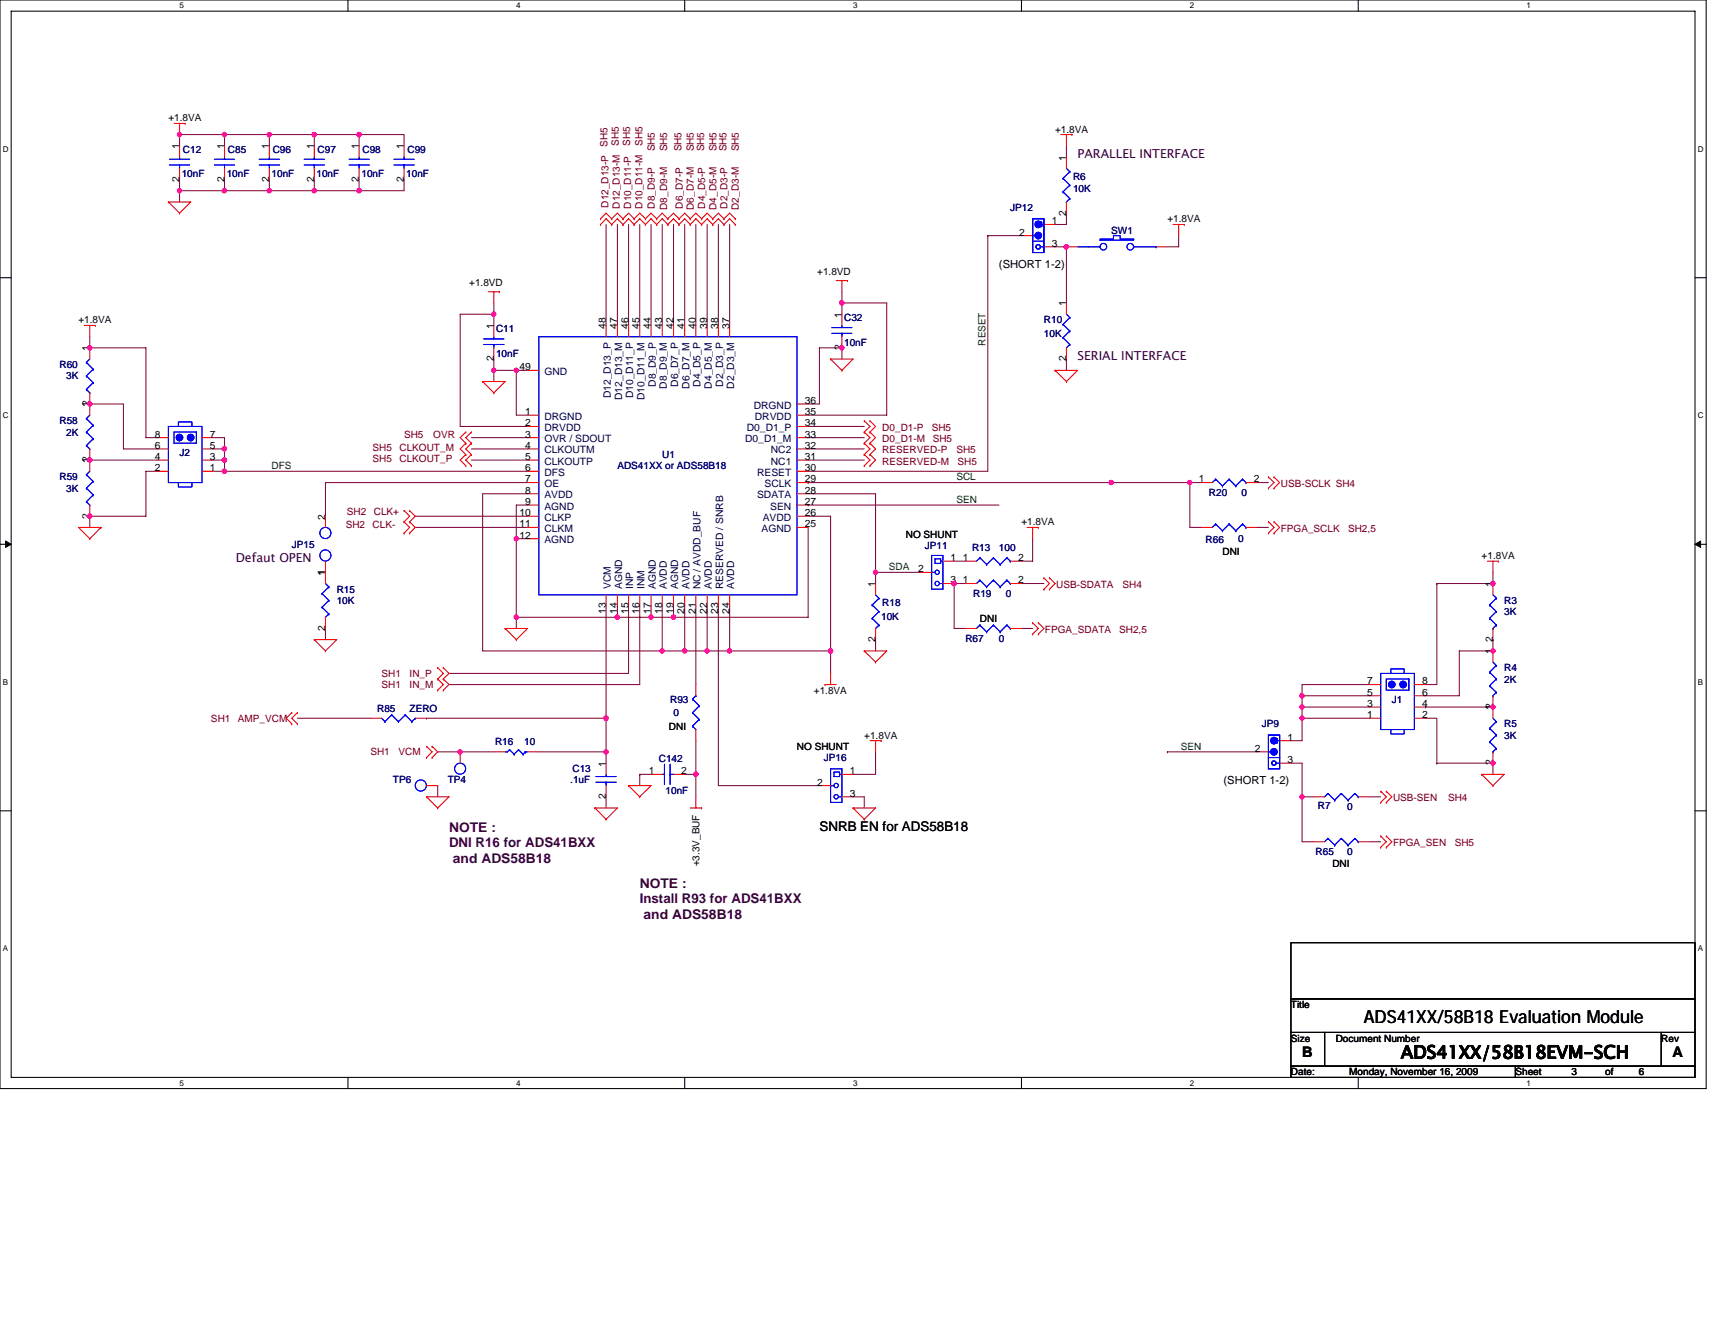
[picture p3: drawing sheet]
<svg xmlns="http://www.w3.org/2000/svg" width="279mm" height="216mm" viewBox="0 0 279 216" stroke-linecap="round" stroke-linejoin="round" font-family="sans-serif">
<path d="M0 0h278v177.4h-278zM1.8 1.8h274.3v173.8h-274.3z" fill="none" stroke="#000" stroke-width=".17"/>
<g fill="#fff">
<path d="M29.3 .2h.7v1.5h-.7z"/>
<path d="M29.3 175.7h.7v1.5h-.7z"/>
</g>
<path d="M56.7 0v1.8M56.7 175.6v1.8" fill="none" stroke="#000" stroke-width=".17"/>
<g fill="#fff">
<path d="M84.1 .2h.7v1.5h-.7z"/>
<path d="M84.1 175.7h.7v1.5h-.7z"/>
</g>
<path d="M111.5 0v1.8M111.5 175.6v1.8" fill="none" stroke="#000" stroke-width=".17"/>
<g fill="#fff">
<path d="M139 .2h.7v1.5h-.7z"/>
<path d="M139 175.7h.7v1.5h-.7z"/>
</g>
<path d="M166.4 0v1.8M166.4 175.6v1.8" fill="none" stroke="#000" stroke-width=".17"/>
<g fill="#fff">
<path d="M193.8 .2h.8v1.5h-.8z"/>
<path d="M193.8 175.7h.8v1.5h-.8z"/>
</g>
<path d="M221.3 0v1.8M221.3 175.6v1.8" fill="none" stroke="#000" stroke-width=".17"/>
<g fill="#fff">
<path d="M248.7 .2h.7v1.5h-.7z"/>
<path d="M248.7 175.7h.7v1.5h-.7z"/>
<path d="M.5 23.5h.9v1.5h-.9z"/>
<path d="M276.6 23.5h1v1.5h-1z"/>
<path d="M.5 67h.9v1.4h-.9z"/>
<path d="M276.6 67h1v1.4h-1z"/>
</g>
<path d="M0 45.3h1.8M276.1 45.3h1.9" fill="none" stroke="#000" stroke-width=".17"/>
<g fill="#fff">
<path d="M.5 110.4h.8v1.5h-.8z"/>
<path d="M276.6 110.4h.9v1.5h-.9z"/>
</g>
<path d="M0 88.7h1.8M276.1 88.7h1.9" fill="none" stroke="#000" stroke-width=".17"/>
<path d="M.9 88.2l.9 .5-.9 .5zM276.1 88.7l1-.5v1z" fill="#000" stroke="#000" stroke-width=".16"/>
<g fill="#fff">
<path d="M.5 153.8h.8v1.5h-.8z"/>
<path d="M276.6 153.8h.9v1.5h-.9z"/>
</g>
<path d="M0 132.1h1.8M276.1 132.1h1.9M210.3 153.6h65.8v9.2h-65.8zM210.3 162.8h65.8v5.4h-65.8zM210.3 168.2h5.5v5.5h-5.5zM210.3 173.7h36.6v1.9h-36.6zM215.8 168.2h54.9v5.5h-54.9zM246.9 173.7h29.2v1.9h-29.2zM270.7 168.2h5.4v5.5h-5.4z" fill="none" stroke="#000" stroke-width=".17"/>
<g fill="none" stroke="#800040" stroke-width=".17">
<path d="M29.3 21.9v1.9M29.3 31.1v1.8M29.3 21.9h7.3v1.9M29.3 21.9h.1M29.3 31.1h.1M29.3 29.3v1.8M36.6 29.3v1.8M36.6 21.9h7.3v1.9M36.6 21.9h.1M36.6 31.1h.1M43.9 29.3v1.8M43.9 21.9h7.3v1.9"/>
<path d="M43.9 21.9h.1M43.9 31.1h.1M51.2 29.3v1.8M51.2 21.9h7.3v1.9M51.2 21.9h.1M51.2 31.1h.1M58.5 29.3v1.8M58.5 21.9h7.3v1.9M58.5 21.9h.1M58.5 31.1h.1M65.8 29.3v1.8h-36.5M98.7 36.6v16.4"/>
<path d="M100.6 36.6v16.4M102.4 36.6v16.4M104.2 36.6v16.4M106.1 36.6v16.4M107.9 36.6v16.4M109.7 36.6v16.4M111.5 36.6v16.4M113.4 36.6v16.4M115.2 36.6v16.4M117 36.6v16.4M118.9 36.6v16.4M160.9 38.4v38.4h-29.2"/>
<path d="M160.9 38.4h5.5M160.9 38.4h.1M173.7 23.8v1.8M173.7 34.7v1.9h-1.8M192 38.4v1.8h-1.8M14.6 56.7h9.2v14.6h1.8M14.6 56.7h.1M14.6 54.9v1.8M80.5 51.2h-5.5v18.3h10.9M80.5 51.2h.1M80.5 58.5v1.8M80.5 49.4v1.8"/>
<path d="M80.5 51.2v1.8M133.5 56.7h3.7v1.8M133.5 56.7v9.1h-1.8M133.5 56.7h.1M137.2 49.4h7.3v18.2h-12.8M137.2 49.4v1.8M137.2 49.4h.1M137.2 47.5v1.9M171.9 40.2h1.8M173.7 58.5v1.8M173.7 40.2h.1M173.7 40.2v9.2"/>
<path d="M14.6 65.8h.1M14.6 65.8h5.5v7.4h5.5M14.6 75h.1M14.6 75h11M25.6 76.8h-1.8v7.3h-9.2M34.7 75h1.9M34.7 71.3h1.9v1.9M34.7 73.2h1.9M34.7 76.8h1.9M36.6 73.2h.1M36.6 75h.1M36.6 76.8h.1"/>
<path d="M36.6 73.2v3.6M36.6 76.8h49.3M76.8 73.2h9.1M76.8 75h9.1M76.8 71.3h9.1M80.5 60.3v1.9M80.5 60.3h3.6v7.3h1.8M80.5 60.3h.1M84.1 60.3h1.8M85.9 78.6h-32.9v5.5M131.7 71.3h9.1M131.7 69.5h9.1"/>
<path d="M131.7 78.6h62.1M131.7 78.6h.1M131.7 75h9.1M131.7 73.2h9.1M193.8 78.6h.1M193.8 78.6v7.3h1.9M193.8 78.6h1.9M204.8 78.6h1.9M14.6 84.1h.1M14.6 84.1v1.8M67.6 84.1h18.3M67.6 85.9h18.3"/>
<path d="M84.1 87.8h.1M84.1 87.8h1.8M84.1 87.8v14.6M85.9 82.3h-1.8v5.5M85.9 80.5h-7.3v25.6h29.3M98.7 98.7v18.3M100.6 98.7h.1M100.6 98.7v1.9M102.4 98.7v11h-29.2M104.2 98.7v12.8h-31M106.1 98.7v1.9M107.9 98.7v7.4"/>
<path d="M109.7 98.7v1.9M111.5 98.7v7.4M113.4 98.7v12.8M115.2 98.7v7.4M117 98.7v29.3h16.5M118.9 98.7v7.4M131.7 82.3h.1M131.7 80.5h10.9v12.8M131.7 84.1h3.6v22M131.7 85.9v14.7h-22M131.7 82.3h31.1M142.6 93.3h.1"/>
<path d="M142.6 93.3h7.3M142.6 93.3v1.8M155.4 91.4h1.9M155.4 95.1h.1M155.4 95.1v7.3h1.9M155.4 95.1h1.9M166.4 95.1h3.7M168.2 87.8v3.6h-1.8M204.8 85.9h1.9M234.1 95.1v16.4h-1.9M234.1 95.1h.1M243.2 93.3v1.8h-9.1"/>
<path d="M48.5 117h11.8M53 102.4v1.8M69.5 117h.1M69.5 117h29.2M84.1 100.6h.1M84.1 100.6h16.5M98.7 117h.1M98.7 117v7.4M100.6 100.6h5.5M106.1 100.6h.1M106.1 100.6h3.6M107.9 106.1h.1"/>
<path d="M107.9 106.1h3.6M111.5 106.1h3.7M115.2 106.1h.1M115.2 106.1h20.1M118.9 106.1h.1M135.3 106.1h.1M135.3 106.1v3.6M142.6 104.2v1.9M166.4 102.4h1.8M212.1 113.4v1.8h11M212.1 113.4h.1M212.1 115.2v1.8h11"/>
<path d="M212.1 115.2h.1M212.1 117h.1M212.1 117v3.7h-1.8M223.1 111.5h-11v1.9h11M232.2 115.2h.1M232.2 117h1.9v7.4M232.2 115.2h11M243.2 104.2v1.9h-5.5v7.3h-5.5M243.2 104.2h.1M71.3 128v1.8M71.3 122.5h3.7M75 122.5h.1"/>
<path d="M75 122.5h5.5M87.8 122.5h10.9M98.7 122.5h.1M98.7 129.8v1.9M104.2 126.2h1.9M104.2 126.2h.1M104.2 126.2v1.8M111.5 126.2h1.9M113.4 120.7v5.5M113.4 126.2h.1M113.4 126.2v3.6M139 129.8h1.8v1.9"/>
<path d="M142.6 122.5v3.7h-3.6M190.2 122.5h.1M190.2 122.5h14.6M210.3 124.4h1.8v5.4M212.1 129.8h.1M212.1 129.8h1.9M212.1 129.8v7.4h1.9M223.1 129.8h1.8M223.1 137.2h1.8M234.1 124.4h9.1v1.8M234.1 124.4h.1"/>
</g>
<g fill="#f0f" stroke="#f0f" stroke-width=".17">
<circle cx="84.1" cy="100.6" r=".36"/>
<circle cx="84.1" cy="87.8" r=".35"/>
<circle cx="100.6" cy="100.6" r=".36"/>
<circle cx="80.4" cy="51.2" r=".35"/>
<circle cx="29.2" cy="21.9" r=".36"/>
<circle cx="29.2" cy="31.1" r=".36"/>
<circle cx="142.6" cy="93.2" r=".35"/>
<circle cx="75" cy="122.5" r=".36"/>
<circle cx="98.7" cy="122.5" r=".36"/>
<circle cx="212.1" cy="113.4" r=".36"/>
<circle cx="212.1" cy="115.2" r=".35"/>
<circle cx="243.2" cy="106.1" r=".35"/>
<circle cx="243.2" cy="115.2" r=".35"/>
<circle cx="243.2" cy="124.3" r=".35"/>
<circle cx="243.2" cy="95.1" r=".36"/>
<circle cx="212.1" cy="117" r=".35"/>
<circle cx="212.1" cy="129.8" r=".35"/>
<circle cx="193.8" cy="78.6" r=".35"/>
<circle cx="109.7" cy="100.6" r=".36"/>
<circle cx="106" cy="100.6" r=".36"/>
<circle cx="135.3" cy="106.1" r=".35"/>
<circle cx="118.9" cy="106.1" r=".36"/>
<circle cx="115.2" cy="106.1" r=".35"/>
<circle cx="111.5" cy="106.1" r=".35"/>
<circle cx="107.9" cy="106.1" r=".35"/>
<circle cx="173.7" cy="40.2" r=".36"/>
<circle cx="36.6" cy="73.1" r=".36"/>
<circle cx="36.6" cy="75" r=".36"/>
<circle cx="36.6" cy="76.8" r=".36"/>
<circle cx="14.6" cy="84.1" r=".35"/>
<circle cx="14.6" cy="65.8" r=".35"/>
<circle cx="14.6" cy="75" r=".35"/>
<circle cx="14.6" cy="56.7" r=".35"/>
<circle cx="155.4" cy="95.1" r=".36"/>
<circle cx="181" cy="78.6" r=".35"/>
<circle cx="36.6" cy="21.9" r=".36"/>
<circle cx="36.6" cy="31.1" r=".36"/>
<circle cx="43.9" cy="21.9" r=".36"/>
<circle cx="43.9" cy="31.1" r=".36"/>
<circle cx="51.2" cy="21.9" r=".36"/>
<circle cx="51.2" cy="31.1" r=".36"/>
<circle cx="58.5" cy="21.9" r=".36"/>
<circle cx="58.5" cy="31.1" r=".36"/>
<circle cx="84.1" cy="60.3" r=".35"/>
<circle cx="80.4" cy="60.3" r=".35"/>
<circle cx="137.1" cy="49.4" r=".36"/>
<circle cx="137.1" cy="56.7" r=".36"/>
<circle cx="98.7" cy="117" r=".35"/>
<circle cx="113.4" cy="126.2" r=".36"/>
</g>
<g fill="none" stroke="#f00" stroke-width=".17">
<path d="M27.4 32.9h3.7l-1.8 1.8M27.4 32.9h.1M27.4 32.9l1.9 1.8M28.3 20.1h1.9M29.3 20.1v1.8M29.3 34.7h.1M29.3 23.8v1.8M29.3 27.4v1.9M30.2 20.1h.1M36.6 23.8v1.8M36.6 27.4v1.9M43.9 23.8v1.8"/>
<path d="M43.9 27.4v1.9M51.2 23.8v1.8M51.2 27.4v1.9M58.5 23.8v1.8M58.5 27.4v1.9M65.8 23.8v1.8M65.8 27.4v1.9M97.8 35.6h.1M97.8 36.6h.1M97.8 35.6l.9-.9 1 .9M97.8 36.6l.9-1 1 1M99.7 35.6h.1"/>
<path d="M99.7 36.6h.1M99.7 35.6l.9-.9 .9 .9M99.7 36.6l.9-1 .9 1M101.5 35.6h.1M101.5 36.6h.1M101.5 35.6l.9-.9 .9 .9M101.5 36.6l.9-1 .9 1M103.3 35.6h.1M103.3 36.6h.1M103.3 35.6l.9-.9 1 .9M103.3 36.6l.9-1 1 1M105.2 35.6h.1"/>
<path d="M105.2 36.6h.1M105.2 35.6l.9-.9 .9 .9M105.2 36.6l.9-1 .9 1M107 35.6h.1M107 36.6h.1M107 35.6l.9-.9 .9 .9M107 36.6l.9-1 .9 1M108.8 35.6h.1M108.8 36.6h.1M108.8 35.6l.9-.9 .9 .9M108.8 36.6l.9-1 .9 1M110.6 35.6h.1"/>
<path d="M110.6 36.6h.1M110.6 35.6l.9-.9 1 .9M110.6 36.6l.9-1 1 1M112.5 35.6h.1M112.5 36.6h.1M112.5 35.6l.9-.9 .9 .9M112.5 36.6l.9-1 .9 1M114.3 35.6h.1M114.3 36.6h.1M114.3 35.6l.9-.9 .9 .9M114.3 36.6l.9-1 .9 1M116.1 35.6h.1"/>
<path d="M116.1 36.6h.1M116.1 35.6l.9-.9 .9 .9M116.1 36.6l.9-1 .9 1M117.9 35.6h.1M117.9 36.6h.1M117.9 35.6l1-.9 .9 .9M117.9 36.6l1-1 .9 1M119.8 35.6h.1M119.8 36.6h.1M166.4 38.4h1.8M170.1 36.6h1.8M172.8 21.9h1.8"/>
<path d="M173.7 21.9v1.9M173.7 25.6v1.8M173.7 32.9v1.8M174.6 21.9h.1M191.1 36.6h1.8M192 36.6v1.8M192.9 36.6h.1M13.7 53h1.8M14.6 53v1.9M14.6 56.7v1.8M15.5 53h.1M79.5 47.5h1.9"/>
<path d="M80.5 47.5v1.9M80.5 53v1.9M80.5 56.7v1.8M81.4 47.5h.1M98.7 53v1.9M100.6 53v1.9M102.4 53v1.9M104.2 53v1.9M106.1 53v1.9M107.9 53v1.9M109.7 53v1.9M111.5 53v1.9"/>
<path d="M113.4 53v1.9M115.2 53v1.9M117 53v1.9M118.9 53v1.9M135.3 58.5h3.7l-1.8 1.8M135.3 58.5h.1M135.3 58.5l1.9 1.8M136.2 45.7h1.9M137.2 45.7v1.8M137.2 51.2v1.8M137.2 54.9v1.8M138.1 45.7h.1"/>
<path d="M170.1 40.2h1.8M173.7 40.2h1.9M173.7 49.4v1.8M173.7 56.7v1.8M188.4 40.2h1.8M14.6 64v3.6M14.6 73.2v3.6M25.6 71.3h1.8M25.6 73.2h1.8M25.6 75h1.8M25.6 76.8h1.8M32.9 71.3h1.8"/>
<path d="M32.9 73.2h1.8M32.9 75h1.8M32.9 76.8h1.8M75.9 75.9h.1M75.9 74.1h.1M75.9 72.2h.1M75.9 70.4h.1M75.9 70.4l-.9 .9 .9 .9M75.9 74.1l-.9 .9 .9 .9M75.9 72.2l-.9 1 .9 .9M76.8 75.9h.1M76.8 74.1h.1"/>
<path d="M76.8 72.2h.1M76.8 70.4h.1M76.8 74.1l-.9 .9 .9 .9M76.8 72.2l-.9 1 .9 .9M76.8 70.4l-.9 .9 .9 .9M78.6 62.2h3.7l-1.8 1.8M78.6 62.2h.1M78.6 62.2l1.9 1.8M80.5 64h.1M85.9 78.6h1.9M85.9 67.6h1.9M85.9 69.5h1.9"/>
<path d="M85.9 71.3h1.9M85.9 73.2h1.9M85.9 75h1.9M85.9 76.8h1.9M85.9 60.3h1.9M129.8 78.6h1.9M129.8 67.6h1.9M129.8 69.5h1.9M129.8 71.3h1.9M129.8 73.2h1.9M129.8 75h1.9M129.8 76.8h1.9"/>
<path d="M129.8 65.8h1.9M137.2 60.3h.1M140.8 68.6h.1M140.8 70.4h.1M140.8 72.2h.1M140.8 74.1h.1M140.8 75.9h.1M140.8 68.6l.9 .9-.9 .9M140.8 70.4l.9 .9-.9 .9M140.8 72.2l.9 1-.9 .9M140.8 74.1l.9 .9-.9 .9M141.7 68.6h.1"/>
<path d="M141.7 70.4h.1M141.7 72.2h.1M141.7 74.1h.1M141.7 75.9h.1M141.7 68.6l.9 .9-.9 .9M141.7 70.4l.9 .9-.9 .9M141.7 72.2l.9 1-.9 .9M141.7 74.1l.9 .9-.9 .9M171.9 60.3h3.7l-1.9 1.9M171.9 60.3h.1M171.9 60.3l1.8 1.9M173.7 62.2h.1"/>
<path d="M195.7 78.6h1.8M203 78.6h1.8M206.7 77.7h.1M206.7 79.5h.1M206.7 77.7l.9 .9-.9 .9M207.6 77.7h.1M207.6 79.5h.1M207.6 77.7l.9 .9-.9 .9M14.6 87.8h.1M14.6 82.3v1.8M16.4 85.9h-3.6l1.8 1.9M16.4 85.9h.1"/>
<path d="M16.4 85.9l-1.8 1.9M53 84.1v1.8M53 91.4v3.7M65.8 83.2h.1M65.8 85h.1M65.8 86.9h.1M65.8 83.2l.9 .9-.9 .9M65.8 85l.9 .9-.9 1M66.7 85h.1M66.7 83.2h.1M66.7 86.9h.1M66.7 83.2l.9 .9-.9 .9"/>
<path d="M66.7 85l.9 .9-.9 1M85.9 85.9h1.9M85.9 80.5h1.9M85.9 82.3h1.9M85.9 84.1h1.9M85.9 87.8h1.9M98.7 96.9v1.8M100.6 96.9v1.8M102.4 96.9v1.8M104.2 96.9v1.8M106.1 96.9v1.8M107.9 96.9v1.8"/>
<path d="M109.7 96.9v1.8M111.5 96.9v1.8M113.4 96.9v1.8M115.2 96.9v1.8M117 96.9v1.8M118.9 96.9v1.8M129.8 85.9h1.9M129.8 80.5h1.9M129.8 82.3h1.9M129.8 84.1h1.9M142.6 95.1v1.8M149.9 93.3h1.9"/>
<path d="M153.6 91.4h1.8M153.6 95.1h1.8M157.3 91.4h1.8M157.3 95.1h1.8M164.6 91.4h1.8M164.6 95.1h1.8M167.3 85.9h1.9M168.2 85.9v1.9M169.2 85.9h.1M170.1 94.2h.1M170.1 96h.1M170.1 94.2l.9 .9-.9 .9"/>
<path d="M171 94.2h.1M171 96h.1M171 94.2l.9 .9-.9 .9M195.7 85.9h1.8M203 85.9h1.8M206.7 85h.1M206.7 86.9h.1M206.7 85l.9 .9-.9 1M207.6 85h.1M207.6 86.9h.1M207.6 85l.9 .9-.9 1M242.3 91.4h1.8"/>
<path d="M243.2 91.4v1.9M243.2 95.1v1.8M244.1 91.4h.1M47.5 116.1h.1M47.5 117.9h.1M47.5 116.1l-.9 .9 .9 .9M48.5 116.1h.1M48.5 117.9h.1M48.5 116.1l-1 .9 1 .9M51.2 104.2h3.7l-1.9 1.9M51.2 104.2h.1M51.2 104.2l1.8 1.9"/>
<path d="M53 106.1h.1M53 100.6v1.8M60.3 117h1.9M67.6 117h1.9M71.3 110.6h.1M71.3 112.5h.1M71.3 108.8h.1M71.3 110.6l.9 .9-.9 1M71.3 108.8l.9 .9-.9 .9M72.2 112.5h.1M72.2 110.6h.1M72.2 108.8h.1"/>
<path d="M72.2 110.6l1 .9-1 1M72.2 108.8l1 .9-1 .9M82.3 102.4h3.6l-1.8 1.8M82.3 102.4h.1M82.3 102.4l1.8 1.8M84.1 104.2h.1M113.4 111.5v1.9M113.4 118.9v1.8M134.4 111.5h.1M134.4 111.5h1.8M135.3 109.7v1.8M140.8 106.1h3.7l-1.9 1.8"/>
<path d="M140.8 106.1h.1M140.8 106.1l1.8 1.8M142.6 107.9h.1M142.6 102.4v1.8M157.3 102.4h1.8M164.6 102.4h1.8M168.2 101.5h.1M168.2 103.3h.1M168.2 101.5l1 .9-1 .9M169.2 101.5h.1M169.2 103.3h.1M169.2 101.5l.9 .9-.9 .9"/>
<path d="M223.1 111.5h1.8M223.1 117h1.8M223.1 115.2h1.8M223.1 113.4h1.8M230.4 111.5h1.8M230.4 117h1.8M230.4 115.2h1.8M230.4 113.4h1.8M243.2 102.4v1.8M243.2 106.1v1.8M243.2 113.4v3.6M69.5 129.8h3.7l-1.9 1.9"/>
<path d="M69.5 129.8h.1M69.5 121.6h.1M69.5 123.4h.1M69.5 129.8l1.8 1.9M69.5 121.6l.9 .9-.9 .9M69.5 128h1.8M70.4 123.4h.1M70.4 121.6h.1M70.4 121.6l.9 .9-.9 .9M71.3 131.7h.1M75 122.5v1.9M80.5 122.5h1.8"/>
<path d="M85.9 122.5h1.9M96.9 131.7h3.7l-1.9 1.8M96.9 131.7h.1M96.9 131.7l1.8 1.8M98.7 133.5h.1M98.7 124.4v1.8M98.7 128v1.8M102.4 128h3.7l-1.9 1.8M102.4 128h.1M102.4 128l1.8 1.8M104.2 129.8h.1M106.1 126.2h1.8"/>
<path d="M109.7 126.2h1.8M112.5 131.7h1.8M113.4 129.8v1.9M114.3 131.7h.1M133.5 128h1.8M137.2 129.8h1.8M137.2 126.2h1.8M139 131.7h3.6l-1.8 1.8M139 131.7h.1M139 131.7l1.8 1.8M140.8 133.5h.1M141.7 120.7h1.9"/>
<path d="M142.6 120.7v1.8M143.6 120.7h.1M204.8 122.5h1.9M208.5 120.7h1.8M208.5 124.4h1.8M214 129.8h1.8M214 137.2h1.8M221.3 129.8h1.8M221.3 137.2h1.8M224.9 128.9h.1M224.9 130.7h.1M224.9 136.2h.1"/>
<path d="M224.9 138.1h.1M224.9 128.9l.9 .9-.9 .9M224.9 136.2l.9 1-.9 .9M225.8 128.9h.1M225.8 130.7h.1M225.8 136.2h.1M225.8 138.1h.1M225.8 128.9l1 .9-1 .9M225.8 136.2l1 1-1 .9M241.4 126.2h3.6l-1.8 1.8M241.4 126.2h.1M241.4 126.2l1.8 1.8"/>
<path d="M243.2 128h.1M243.2 122.5v1.9"/>
</g>
<g fill="none" stroke="#00f" stroke-width=".17">
<path d="M27.6 26.9h3.3M27.6 26h3.3M29.3 25.6v.4M29.3 26.9h.1M29.3 26.9v.5M34.9 26.9h3.3M34.9 26h3.3M36.6 25.6v.4M36.6 26.9h.1M36.6 26.9v.5M42.2 26.9h3.3M42.2 26h3.3"/>
<path d="M43.9 25.6v.4M43.9 26.9h.1M43.9 26.9v.5M49.6 26.9h3.3M49.6 26h3.3M51.2 25.6v.4M51.2 26.9h.1M51.2 26.9v.5M56.9 26.9h3.3M56.9 26h3.3M58.5 25.6v.4M58.5 26.9h.1"/>
<path d="M58.5 26.9v.5M64.2 26.9h3.3M64.2 26h3.3M65.8 25.6v.4M65.8 26.9h.1M65.8 26.9v.5M168.2 35.6h1.9v5.5h-1.9zM168.2 38.4h.6M168.2 39.3h.1M168.2 39.3h1.9M168.8 36.2h.9v.7h-.9zM169.7 36.6h.1"/>
<path d="M169.7 36.6h.4M173.2 29.1h.1M173.2 31.3h.1M173.2 29.1l1.1 1.1M173.2 31.3l1.1 1.1M173.7 32.9h.1M173.7 27.4l.6 .6M174.3 28h.1M174.3 30.2h.1M174.3 32.4h.1M174.3 28l-1.1 1.1M174.3 30.2l-1.1 1.1"/>
<path d="M174.3 32.4l-.6 .5M179.2 38.9h2.2v-.5h1.1v.5h2.2v.2h-5.5zM14.1 59.1h.1M14.1 59.1l1.1 1.1M14.6 58.5l-.5 .6M78.8 56.1h3.3M78.8 55.2h3.3M80.5 54.9v.3M80.5 56.1h.1M80.5 56.1v.6M87.8 54.9h42v42h-42zM135.5 54.3h3.3"/>
<path d="M135.5 53.4h3.3M137.2 53v.4M137.2 54.3h.1M137.2 54.3v.6M169.5 40.2h.6M173.2 52.9h.1M173.2 55h.1M173.2 52.9l1.1 1M173.2 55l1.1 1.1M173.7 56.7h.1M173.7 51.2l.6 .6M174.3 51.8h.1"/>
<path d="M174.3 53.9h.1M174.3 56.1h.1M174.3 51.8l-1.1 1.1M174.3 53.9l-1.1 1.1M174.3 56.1l-.6 .6M175.6 40.2h3.6M184.7 40.2h3.7M188.4 40.2h.1M14.1 68.2h.1M14.1 70.4h.1M14.1 72.6h.1M14.1 61.3h.1"/>
<path d="M14.1 63.5h.1M14.1 77.3h.1M14.1 79.5h.1M14.1 68.2l1.1 1.1M14.1 70.4l1.1 1.1M14.1 72.6l.5 .6M14.1 61.3l1.1 1.1M14.1 63.5l.5 .5M14.1 77.3l1.1 1.1M14.1 79.5l1.1 1.1M14.6 73.2h.1M14.6 64h.1"/>
<path d="M14.6 67.6l-.5 .6M14.6 76.8l-.5 .5M15.2 69.3h.1M15.2 71.5h.1M15.2 60.2h.1M15.2 62.4h.1M15.2 78.4h.1M15.2 69.3l-1.1 1.1M15.2 71.5l-1.1 1.1M15.2 60.2l-1.1 1.1M15.2 62.4l-1.1 1.1M15.2 78.4l-1.1 1.1"/>
<path d="M27.4 69.5h5.5v9.1h-5.5zM28.3 70.4h3.7v1.8h-3.7zM29.1 78.6v.8h2.2v-.8M29.1 69.5v-.8h2.2v.8M32 70.4h.1M32 70.4v1.8M198.1 78.1h.1M198.1 78.1l-.6 .5M198.1 78.1l1.1 1.1M199.2 79.2h.1M200.2 78.1h.1M200.2 78.1l-1 1.1"/>
<path d="M200.2 78.1l1.1 1.1M201.3 79.2h.1M202.4 78.1h.1M202.4 78.1l-1.1 1.1M202.4 78.1l.6 .5M203 78.6h.1M14.1 81.7h.1M14.1 81.7l.5 .6M14.6 82.3h.1M15.2 80.6h.1M15.2 80.6l-1.1 1.1M52.5 96.7h.1"/>
<path d="M52.5 98.9h.1M52.5 96.7l1.1 1.1M52.5 98.9l1.1 1.1M53 95.1l.6 .5M53.6 95.6h.1M53.6 97.8h.1M53.6 95.6l-1.1 1.1M53.6 97.8l-1.1 1.1M142.1 98.6h.1M142.1 98.6l1.1 1.1M142.6 96.9l.6 .6M143.2 97.5h.1"/>
<path d="M143.2 99.7h.1M143.2 97.5l-1.1 1.1M143.2 99.7l-1.1 1.1M151.8 90.5h1.8v5.5h-1.8zM151.8 93.3h.5M152.3 91.1h.9v.7h-.9zM153.1 95.1h.5M153.2 91.4h.1M153.2 91.4h.4M159.6 90.9h.1M159.6 94.5h.1M159.6 90.9l-.5 .5"/>
<path d="M159.6 90.9l1.1 1.1M159.6 94.5l-.5 .6M159.6 94.5l1.1 1.1M160.7 92h.1M160.7 95.6h.1M161.8 90.9h.1M161.8 94.5h.1M161.8 90.9l-1.1 1.1M161.8 90.9l1.1 1.1M161.8 94.5l-1.1 1.1M161.8 94.5l1.1 1.1M162.9 92h.1"/>
<path d="M162.9 95.6h.1M164 90.9h.1M164 94.5h.1M164 90.9l-1.1 1.1M164 90.9l.6 .5M164 94.5l-1.1 1.1M164 94.5l.6 .6M164.6 91.4h.1M164.6 95.1h.1M198.1 85.4h.1M198.1 85.4l-.6 .5M198.1 85.4l1.1 1.1"/>
<path d="M199.2 86.5h.1M200.2 85.4h.1M200.2 85.4l-1 1.1M200.2 85.4l1.1 1.1M201.3 86.5h.1M202.4 85.4h.1M202.4 85.4l-1.1 1.1M202.4 85.4l.6 .5M203 85.9h.1M242.7 98.6h.1M242.7 98.6l1.1 1.1M243.2 96.9l.6 .6"/>
<path d="M243.8 97.5h.1M243.8 99.7h.1M243.8 97.5l-1.1 1.1M243.8 99.7l-1.1 1.1M53 100.6h.1M53.6 100h.1M53.6 100l-.6 .6M62.2 117l.5 .6M62.7 117.6h.1M63.8 116.5h.1M63.8 116.5l-1.1 1.1M63.8 116.5l1.1 1.1"/>
<path d="M64.9 117.6h.1M66 116.5h.1M66 116.5l1.1 1.1M66 116.5l-1.1 1.1M67.1 117.6h.1M67.6 117h.1M67.6 117l-.5 .6M112.8 118.3h.1M112.8 116.1h.1M112.8 113.9h.1M112.8 118.3l.6 .6M112.8 116.1l1.1 1.1"/>
<path d="M112.8 113.9l1.1 1.1M113.4 113.4h.1M113.4 113.4l-.6 .5M113.9 117.2h.1M113.9 115h.1M113.9 117.2l-1.1 1.1M113.9 115l-1.1 1.1M142.1 100.8h.1M142.1 100.8l1.1 1.1M142.6 102.4h.1M143.2 101.9h.1M143.2 101.9l-.6 .5"/>
<path d="M159.6 101.9h.1M159.6 101.9l-.5 .5M159.6 101.9l1.1 1.1M160.7 103h.1M161.8 101.9h.1M161.8 101.9l-1.1 1.1M161.8 101.9l1.1 1.1M162.9 103h.1M164 101.9h.1M164 101.9l-1.1 1.1M164 101.9l.6 .5M164.6 102.4h.1"/>
<path d="M206.7 119.8h1.8v5.5h-1.8zM224.9 109.7h5.5v9.2h-5.5zM225.8 110.6h3.7v1.9h-3.7zM226.6 118.9v.7h2.2v-.7M226.6 109.7v-.7h2.2v.7M229.5 110.6h.1M229.5 110.6v1.9M242.7 100.8h.1M242.7 118.7h.1M242.7 109.5h.1M242.7 111.7h.1M242.7 100.8l1.1 1.1"/>
<path d="M242.7 118.7l1.1 1.1M242.7 109.5l1.1 1.1M242.7 111.7l1.1 1.1M243.2 102.4h.1M243.2 113.4h.1M243.2 117l.6 .6M243.2 107.9l.6 .5M243.8 101.9h.1M243.8 117.6h.1M243.8 119.8h.1M243.8 108.4h.1M243.8 110.6h.1"/>
<path d="M243.8 112.8h.1M243.8 101.9l-.6 .5M243.8 117.6l-1.1 1.1M243.8 119.8l-1.1 1.1M243.8 108.4l-1.1 1.1M243.8 110.6l-1.1 1.1M243.8 112.8l-.6 .6M83 122.2h.1M83 122.2l-.3 .3h-.4M83 122.2l.8 .7M83.8 122.9h.1M84.5 122.2h.1"/>
<path d="M84.5 122.2l-.7 .7M84.5 122.2l.7 .7M85.2 122.9h.1M85.6 122.5h.1M85.6 122.5l-.4 .4M85.6 122.5h.3M97.1 127.5h3.3M97.1 126.5h3.3M98.7 126.2v.3M98.7 127.5h.1M98.7 127.5v.5M107.9 126.2h.3"/>
<path d="M108.2 124.5v3.3M109.2 124.5v3.3M109.2 126.2h.1M109.2 126.2h.5M135.3 125.3h1.9v5.4h-1.9zM135.3 128h.6M135.9 125.8h.9v.7h-.9zM136.6 129.8h.6M136.8 126.2h.1M136.8 126.2h.4M206.7 122.5h.5M206.7 123.4h.1"/>
<path d="M206.7 123.4h1.8M207.2 120.3h.9v.8h-.9zM207.9 124.4h.6M208.1 120.7h.1M208.1 120.7h.4M216.3 129.3h.1M216.3 136.6h.1M216.3 129.3l-.5 .5M216.3 129.3l1.1 1.1M216.3 136.6l-.5 .6M216.3 136.6l1.1 1.1M217.4 130.4h.1"/>
<path d="M217.4 137.7h.1M218.5 129.3h.1M218.5 136.6h.1M218.5 129.3l-1.1 1.1M218.5 129.3l1.1 1.1M218.5 136.6l-1.1 1.1M218.5 136.6l1.1 1.1M219.6 130.4h.1M219.6 137.7h.1M220.7 129.3h.1M220.7 136.6h.1M220.7 129.3l-1.1 1.1"/>
<path d="M220.7 129.3l.6 .5M220.7 136.6l-1.1 1.1M220.7 136.6l.6 .6M221.3 129.8h.1M221.3 137.2h.1M242.7 120.9h.1M242.7 120.9l1.1 1.1M243.2 122.5h.1M243.8 122h.1M243.8 122l-.6 .5"/>
<circle cx="169.1" cy="38.4" r=".36"/>
<circle cx="169.1" cy="40.2" r=".36"/>
<circle cx="179.8" cy="40.2" r=".54"/>
<circle cx="184.1" cy="40.2" r=".54"/>
<circle cx="53" cy="90.5" r=".9"/>
<circle cx="53" cy="86.8" r=".9"/>
<circle cx="152.7" cy="95.1" r=".36"/>
<circle cx="152.7" cy="93.2" r=".35"/>
<circle cx="68.6" cy="128" r=".91"/>
<circle cx="75" cy="125.2" r=".9"/>
<circle cx="136.2" cy="128" r=".36"/>
<circle cx="136.2" cy="129.8" r=".36"/>
<circle cx="207.5" cy="122.5" r=".36"/>
<circle cx="207.5" cy="124.3" r=".35"/>
</g>
<g fill="#00f" stroke="#00f" stroke-width=".17">
<circle cx="228.6" cy="111.5" r=".54"/>
<circle cx="226.7" cy="111.5" r=".54"/>
<circle cx="207.5" cy="122.5" r=".54"/>
<circle cx="207.5" cy="120.7" r=".54"/>
<circle cx="31.1" cy="71.3" r=".54"/>
<circle cx="29.2" cy="71.3" r=".54"/>
<circle cx="169.2" cy="38.4" r=".54"/>
<circle cx="169.2" cy="36.6" r=".54"/>
</g>
<g font-size="2.9">
<text x="222.2" y="166.8">ADS41XX/58B18 Evaluation Module</text>
<text x="228.2" y="172.5">ADS41XX/58B18EVM-SCH</text>
</g>
<g font-size="2.4">
<text x="212.1" y="172.3">B</text>
<text x="272.5" y="172.3">A</text>
</g>
<g font-size="2.2" fill="#400040">
<text x="73.2" y="135.5">NOTE :</text>
<text x="73.2" y="138.1">DNI R16 for ADS41BXX</text>
<text x="73.8" y="140.6">and ADS58B18</text>
<text x="104.2" y="144.7">NOTE :</text>
<text x="104.2" y="147.2">Install R93 for ADS41BXX</text>
<text x="104.9" y="149.8">and ADS58B18</text>
</g>
<text font-size="2.2" x="133.5" y="135.4">SNRB EN for ADS58B18</text>
<g font-size="2" fill="#400040">
<text x="175.6" y="25.8">PARALLEL INTERFACE</text>
<text x="175.6" y="58.7">SERIAL INTERFACE</text>
<text x="38.4" y="91.6">Defaut OPEN</text>
</g>
<g font-size="1.8">
<text x="162.8" y="43.7">(SHORT 1-2)</text>
<text x="199.3" y="127.8">(SHORT 1-2)</text>
</g>
<g font-size="1.7">
<text x="29.2" y="29.6" transform="rotate(-90 29.2 29.6)">2</text>
<text x="29.2" y="24.3" transform="rotate(-90 29.2 24.3)">1</text>
<text x="36.6" y="29.6" transform="rotate(-90 36.6 29.6)">2</text>
<text x="36.6" y="24.3" transform="rotate(-90 36.6 24.3)">1</text>
<text x="43.9" y="29.6" transform="rotate(-90 43.9 29.6)">2</text>
<text x="43.9" y="24.3" transform="rotate(-90 43.9 24.3)">1</text>
<text x="51.2" y="29.6" transform="rotate(-90 51.2 29.6)">2</text>
<text x="51.2" y="24.3" transform="rotate(-90 51.2 24.3)">1</text>
<text x="58.5" y="29.6" transform="rotate(-90 58.5 29.6)">2</text>
<text x="58.5" y="24.3" transform="rotate(-90 58.5 24.3)">1</text>
<text x="65.8" y="29.6" transform="rotate(-90 65.8 29.6)">2</text>
<text x="65.8" y="24.3" transform="rotate(-90 65.8 24.3)">1</text>
<text x="173.7" y="26.2" transform="rotate(-90 173.7 26.2)">1</text>
<text x="173.7" y="35.1" transform="rotate(-90 173.7 35.1)">2</text>
<text x="166" y="38.4">2</text>
<text x="171.3" y="36.6">1</text>
<text x="171.3" y="40.2">3</text>
<text x="80.4" y="53.6" transform="rotate(-90 80.4 53.6)">1</text>
<text x="98.7" y="53.6" transform="rotate(-90 98.7 53.6)">48</text>
<text x="100.6" y="53.6" transform="rotate(-90 100.6 53.6)">47</text>
<text x="102.4" y="53.6" transform="rotate(-90 102.4 53.6)">46</text>
<text x="104.2" y="53.6" transform="rotate(-90 104.2 53.6)">45</text>
<text x="106" y="53.6" transform="rotate(-90 106 53.6)">44</text>
<text x="107.9" y="53.6" transform="rotate(-90 107.9 53.6)">43</text>
<text x="109.7" y="53.6" transform="rotate(-90 109.7 53.6)">42</text>
<text x="111.5" y="53.6" transform="rotate(-90 111.5 53.6)">41</text>
<text x="113.3" y="53.6" transform="rotate(-90 113.3 53.6)">40</text>
<text x="115.2" y="53.6" transform="rotate(-90 115.2 53.6)">39</text>
<text x="117" y="53.6" transform="rotate(-90 117 53.6)">38</text>
<text x="118.9" y="53.6" transform="rotate(-90 118.9 53.6)">37</text>
<text x="137.1" y="51.8" transform="rotate(-90 137.1 51.8)">1</text>
<text x="173.7" y="49.9" transform="rotate(-90 173.7 49.9)">1</text>
<text x="14.6" y="57.2" transform="rotate(-90 14.6 57.2)">1</text>
<text x="80.4" y="58.9" transform="rotate(-90 80.4 58.9)">2</text>
<text x="137.1" y="57.1" transform="rotate(-90 137.1 57.1)">2</text>
<text x="173.7" y="58.9" transform="rotate(-90 173.7 58.9)">2</text>
<text x="84.6" y="60.3">49</text>
<text x="131.1" y="65.8">36</text>
<text x="14.6" y="66.4" transform="rotate(-90 14.6 66.4)">1</text>
<text x="14.6" y="66.2" transform="rotate(-90 14.6 66.2)">2</text>
<text x="25.2" y="71.3">8</text>
<text x="34.2" y="71.3">7</text>
<text x="85.6" y="67.6">1</text>
<text x="85.6" y="69.5">2</text>
<text x="85.6" y="71.3">3</text>
<text x="131.1" y="67.6">35</text>
<text x="131.1" y="69.5">34</text>
<text x="131.1" y="71.3">33</text>
<text x="14.6" y="75.5" transform="rotate(-90 14.6 75.5)">1</text>
<text x="14.6" y="75.4" transform="rotate(-90 14.6 75.4)">2</text>
<text x="25.2" y="76.8">2</text>
<text x="25.2" y="75">4</text>
<text x="25.2" y="73.1">6</text>
<text x="34.2" y="76.8">1</text>
<text x="34.2" y="75">3</text>
<text x="34.2" y="73.1">5</text>
<text x="85.6" y="73.1">4</text>
<text x="85.6" y="75">5</text>
<text x="85.6" y="76.8">6</text>
<text x="131.1" y="76.8">30</text>
<text x="131.1" y="75">31</text>
<text x="131.1" y="73.1">32</text>
<text x="85.6" y="78.6">7</text>
<text x="85.6" y="80.4">8</text>
<text x="85.6" y="82.3">9</text>
<text x="131.1" y="80.4">28</text>
<text x="131.1" y="82.3">27</text>
<text x="131.1" y="78.6">29</text>
<text x="195.3" y="78.6">1</text>
<text x="204.3" y="78.6">2</text>
<text x="14.6" y="84.5" transform="rotate(-90 14.6 84.5)">2</text>
<text x="53" y="84.7" transform="rotate(-90 53 84.7)">2</text>
<text x="84.6" y="84.1">10</text>
<text x="84.6" y="85.9">11</text>
<text x="84.6" y="87.8">12</text>
<text x="131.1" y="85.9">25</text>
<text x="131.1" y="84.1">26</text>
<text x="53" y="93.8" transform="rotate(-90 53 93.8)">1</text>
<text x="142.6" y="95.7" transform="rotate(-90 142.6 95.7)">1</text>
<text x="149.6" y="93.2">2</text>
<text x="154.9" y="91.4">1</text>
<text x="154.9" y="95.1">3</text>
<text x="156.9" y="91.4">1</text>
<text x="156.9" y="95.1">1</text>
<text x="165.9" y="91.4">2</text>
<text x="165.9" y="95.1">2</text>
<text x="243.2" y="95.7" transform="rotate(-90 243.2 95.7)">1</text>
<text x="98.7" y="100.1" transform="rotate(-90 98.7 100.1)">13</text>
<text x="100.6" y="100.1" transform="rotate(-90 100.6 100.1)">14</text>
<text x="102.4" y="100.1" transform="rotate(-90 102.4 100.1)">15</text>
<text x="104.2" y="100.1" transform="rotate(-90 104.2 100.1)">16</text>
<text x="106" y="100.1" transform="rotate(-90 106 100.1)">17</text>
<text x="107.9" y="100.1" transform="rotate(-90 107.9 100.1)">18</text>
<text x="109.7" y="100.1" transform="rotate(-90 109.7 100.1)">19</text>
<text x="111.5" y="100.1" transform="rotate(-90 111.5 100.1)">20</text>
<text x="113.3" y="100.1" transform="rotate(-90 113.3 100.1)">21</text>
<text x="115.2" y="100.1" transform="rotate(-90 115.2 100.1)">22</text>
<text x="117" y="100.1" transform="rotate(-90 117 100.1)">23</text>
<text x="118.9" y="100.1" transform="rotate(-90 118.9 100.1)">24</text>
<text x="53" y="102.8" transform="rotate(-90 53 102.8)">2</text>
<text x="142.6" y="104.6" transform="rotate(-90 142.6 104.6)">2</text>
<text x="243.2" y="106.6" transform="rotate(-90 243.2 106.6)">1</text>
<text x="243.2" y="104.6" transform="rotate(-90 243.2 104.6)">2</text>
<text x="222.7" y="113.3">5</text>
<text x="222.7" y="111.5">7</text>
<text x="231.7" y="113.3">6</text>
<text x="231.7" y="111.5">8</text>
<text x="222.7" y="117">1</text>
<text x="222.7" y="115.2">3</text>
<text x="231.7" y="117">2</text>
<text x="231.7" y="115.2">4</text>
<text x="243.2" y="115.8" transform="rotate(-90 243.2 115.8)">12</text>
<text x="98.7" y="124.9" transform="rotate(-90 98.7 124.9)">1</text>
<text x="204.4" y="122.5">2</text>
<text x="209.7" y="120.7">1</text>
<text x="209.7" y="124.3">3</text>
<text x="243.2" y="124.7" transform="rotate(-90 243.2 124.7)">2</text>
<text x="98.7" y="130.2" transform="rotate(-90 98.7 130.2)">2</text>
<text x="105.7" y="126.2">1</text>
<text x="111" y="126.2">2</text>
<text x="133.1" y="128">2</text>
<text x="138.4" y="126.2">1</text>
<text x="138.4" y="129.8">3</text>
</g>
<g font-size="1.7" fill="#000040">
<text x="88.7" y="61.1">GND</text>
<text x="99.5" y="64.9" transform="rotate(-90 99.5 64.9)">D12_D13_P</text>
<text x="101.3" y="65.2" transform="rotate(-90 101.3 65.2)">D12_D13_M</text>
<text x="103.2" y="64.9" transform="rotate(-90 103.2 64.9)">D10_D11_P</text>
<text x="105" y="65.2" transform="rotate(-90 105 65.2)">D10_D11_M</text>
<text x="106.8" y="63" transform="rotate(-90 106.8 63)">D8_D9_P</text>
<text x="108.6" y="63.3" transform="rotate(-90 108.6 63.3)">D8_D9_M</text>
<text x="110.5" y="63" transform="rotate(-90 110.5 63)">D6_D7_P</text>
<text x="112.3" y="63.3" transform="rotate(-90 112.3 63.3)">D6_D7_M</text>
<text x="114.1" y="63" transform="rotate(-90 114.1 63)">D4_D5_P</text>
<text x="116" y="63.3" transform="rotate(-90 116 63.3)">D4_D5_M</text>
<text x="117.8" y="63" transform="rotate(-90 117.8 63)">D2_D3_P</text>
<text x="119.6" y="63.3" transform="rotate(-90 119.6 63.3)">D2_D3_M</text>
<text x="88.7" y="68.4">DRGND</text>
<text x="88.7" y="70.2">DRVDD</text>
<text x="121.7" y="70.2">D0_D1_P</text>
<text x="122.8" y="66.6">DRGND</text>
<text x="123" y="68.4">DRVDD</text>
<text x="88.7" y="72.1">OVR / SDOUT</text>
<text x="88.7" y="73.9">CLKOUTM</text>
<text x="88.7" y="75.7">CLKOUTP</text>
<text x="88.7" y="77.5">DFS</text>
<text x="121.4" y="72.1">D0_D1_M</text>
<text x="123.3" y="77.5">RESET</text>
<text x="125.6" y="75.7">NC1</text>
<text x="125.6" y="73.9">NC2</text>
<text x="88.7" y="79.4">OE</text>
<text x="88.7" y="81.2">AVDD</text>
<text x="88.7" y="83">AGND</text>
<text x="123.3" y="81.2">SDATA</text>
<text x="124.5" y="79.4">SCLK</text>
<text x="125.5" y="83">SEN</text>
<text x="88.7" y="84.9">CLKP</text>
<text x="88.7" y="86.7">CLKM</text>
<text x="88.7" y="88.5">AGND</text>
<text x="124.1" y="86.7">AGND</text>
<text x="124.3" y="84.9">AVDD</text>
<text x="99.5" y="96" transform="rotate(-90 99.5 96)">VCM</text>
<text x="101.3" y="96" transform="rotate(-90 101.3 96)">AGND</text>
<text x="103.2" y="96" transform="rotate(-90 103.2 96)">INP</text>
<text x="105" y="96" transform="rotate(-90 105 96)">INM</text>
<text x="106.8" y="96" transform="rotate(-90 106.8 96)">AGND</text>
<text x="108.6" y="96" transform="rotate(-90 108.6 96)">AVDD</text>
<text x="110.5" y="96" transform="rotate(-90 110.5 96)">AGND</text>
<text x="112.3" y="96" transform="rotate(-90 112.3 96)">AVDD</text>
<text x="114.1" y="96" transform="rotate(-90 114.1 96)">NC / AVDD_BUF</text>
<text x="116" y="96" transform="rotate(-90 116 96)">AVDD</text>
<text x="117.8" y="96" transform="rotate(-90 117.8 96)">RESERVED / SNRB</text>
<text x="119.6" y="96" transform="rotate(-90 119.6 96)">AVDD</text>
</g>
<g font-size="1.6">
<text x="27.4" y="19.8">+1.8VA</text>
<text x="171.9" y="21.6">+1.8VA</text>
<text x="190.2" y="36.2">+1.8VA</text>
<text x="76.4" y="46.7">+1.8VD</text>
<text x="133.1" y="44.8">+1.8VD</text>
<text x="12.8" y="52.7">+1.8VA</text>
<text x="147.6" y="87.6">NO SHUNT</text>
<text x="166.4" y="85.6">+1.8VA</text>
<text x="199.2" y="90.4">DNI</text>
<text x="241.4" y="91.1">+1.8VA</text>
<text x="159.6" y="101.3">DNI</text>
<text x="132.6" y="113">+1.8VA</text>
<text x="109" y="118.9">DNI</text>
<text x="129.8" y="122.2">NO SHUNT</text>
<text x="140.8" y="120.4">+1.8VA</text>
<text x="114" y="141.2" transform="rotate(-90 114 141.2)">+3.3V_BUF</text>
<text x="217.1" y="141.2">DNI</text>
<text x="210.3" y="164.2">Title</text>
<text x="210.3" y="169.7">Size</text>
<text x="217.6" y="169.7">Document Number</text>
<text x="270.7" y="169.7">Rev</text>
<text x="210.3" y="175.2">Date:</text>
<text x="219.8" y="175.2">Monday, November 16, 2009</text>
<text x="246.9" y="175.2">Sheet</text>
<text x="256" y="175.2">3</text>
<text x="261.5" y="175.2">of</text>
<text x="267" y="175.2">6</text>
</g>
<g font-size="1.6" fill="#800000">
<text x="99" y="23.9" transform="rotate(-90 99 23.9)">SH5</text>
<text x="100.8" y="23.8" transform="rotate(-90 100.8 23.8)">SH5</text>
<text x="102.6" y="23.8" transform="rotate(-90 102.6 23.8)">SH5</text>
<text x="104.6" y="23.8" transform="rotate(-90 104.6 23.8)">SH5</text>
<text x="106.7" y="24.7" transform="rotate(-90 106.7 24.7)">SH5</text>
<text x="108.7" y="24.7" transform="rotate(-90 108.7 24.7)">SH5</text>
<text x="111" y="24.7" transform="rotate(-90 111 24.7)">SH5</text>
<text x="113.1" y="24.7" transform="rotate(-90 113.1 24.7)">SH5</text>
<text x="114.7" y="24.7" transform="rotate(-90 114.7 24.7)">SH5</text>
<text x="116.7" y="24.7" transform="rotate(-90 116.7 24.7)">SH5</text>
<text x="118.4" y="24.7" transform="rotate(-90 118.4 24.7)">SH5</text>
<text x="120.4" y="24.7" transform="rotate(-90 120.4 24.7)">SH5</text>
<text x="99.1" y="33.8" transform="rotate(-90 99.1 33.8)">D12_D13-P</text>
<text x="101" y="34" transform="rotate(-90 101 34)">D12_D13-M</text>
<text x="102.8" y="34" transform="rotate(-90 102.8 34)">D10_D11-P</text>
<text x="104.6" y="34" transform="rotate(-90 104.6 34)">D10_D11-M</text>
<text x="106.7" y="34" transform="rotate(-90 106.7 34)">D8_D9-P</text>
<text x="108.7" y="34.2" transform="rotate(-90 108.7 34.2)">D8_D9-M</text>
<text x="111.2" y="34" transform="rotate(-90 111.2 34)">D6_D7-P</text>
<text x="113.1" y="34.2" transform="rotate(-90 113.1 34.2)">D6_D7-M</text>
<text x="114.9" y="34" transform="rotate(-90 114.9 34)">D4_D5-P</text>
<text x="116.7" y="34.2" transform="rotate(-90 116.7 34.2)">D4_D5-M</text>
<text x="118.5" y="34" transform="rotate(-90 118.5 34)">D2_D3-P</text>
<text x="120.4" y="34.2" transform="rotate(-90 120.4 34.2)">D2_D3-M</text>
<text x="65.8" y="71.3">SH5</text>
<text x="70.6" y="71.3">OVR</text>
<text x="143.7" y="70.2">D0_D1-P</text>
<text x="151.8" y="70.2">SH5</text>
<text x="60.7" y="75.4">SH5</text>
<text x="60.7" y="73.5">SH5</text>
<text x="65.1" y="75.4">CLKOUT_P</text>
<text x="65.1" y="73.5">CLKOUT_M</text>
<text x="143.7" y="72.1">D0_D1-M</text>
<text x="143.7" y="73.9">RESERVED-P</text>
<text x="143.7" y="75.7">RESERVED-M</text>
<text x="152" y="72.1">SH5</text>
<text x="155.8" y="73.9">SH5</text>
<text x="156" y="75.7">SH5</text>
<text x="56.5" y="83.9">SH2</text>
<text x="60.9" y="83.9">CLK+</text>
<text x="208.7" y="79.4">USB-SCLK SH4</text>
<text x="56.3" y="86">SH2</text>
<text x="60.7" y="86">CLK-</text>
<text x="208.7" y="86.7">FPGA_SCLK</text>
<text x="219.6" y="86.7">SH2,5</text>
<text x="172.1" y="95.8">USB-SDATA</text>
<text x="182.9" y="95.8">SH4</text>
<text x="170.2" y="103.1">FPGA_SDATA</text>
<text x="182.3" y="103.1">SH2,5</text>
<text x="62.2" y="112.1">SH1</text>
<text x="62.2" y="110.3">SH1</text>
<text x="66.7" y="112.1">IN_M</text>
<text x="66.7" y="110.3">IN_P</text>
<text x="34.4" y="117.6">SH1</text>
<text x="38.8" y="117.6">AMP_VCM</text>
<text x="60.3" y="123.1">SH1</text>
<text x="64.9" y="123.1">VCM</text>
<text x="226.9" y="130.6">USB-SEN</text>
<text x="235.9" y="130.6">SH4</text>
<text x="226.9" y="137.9">FPGA_SEN</text>
<text x="237" y="137.9">SH5</text>
</g>
<g font-size="1.6" fill="#000080">
<text x="29.6" y="28.9">10nF</text>
<text x="29.8" y="24.9">C12</text>
<text x="36.9" y="28.9">10nF</text>
<text x="37.1" y="24.9">C85</text>
<text x="44.2" y="28.9">10nF</text>
<text x="44.4" y="24.9">C96</text>
<text x="51.6" y="28.9">10nF</text>
<text x="51.8" y="24.9">C97</text>
<text x="58.9" y="28.9">10nF</text>
<text x="59.1" y="24.9">C98</text>
<text x="66.2" y="28.9">10nF</text>
<text x="66.4" y="24.9">C99</text>
<text x="174.8" y="29.3">R6</text>
<text x="164.6" y="34.4">JP12</text>
<text x="174.8" y="31.3">10K</text>
<text x="181" y="38.1">SW1</text>
<text x="137.5" y="52.3">C32</text>
<text x="170.1" y="52.7">R10</text>
<text x="9.7" y="60">R60</text>
<text x="80.8" y="54.1">C11</text>
<text x="80.8" y="58.2">10nF</text>
<text x="137.5" y="56.3">10nF</text>
<text x="170.1" y="54.9">10K</text>
<text x="10.8" y="61.8">3K</text>
<text x="9.7" y="69.1">R58</text>
<text x="10.8" y="71">2K</text>
<text x="29.3" y="74.3">J2</text>
<text x="100.6" y="76.5">ADS41XX or ADS58B18</text>
<text x="107.9" y="74.6">U1</text>
<text x="9.7" y="78.3">R59</text>
<text x="10.8" y="80.1">3K</text>
<text x="197" y="80.8">R20</text>
<text x="202.2" y="80.8">0</text>
<text x="47.5" y="89.3">JP15</text>
<text x="150.7" y="89.4">JP11</text>
<text x="158.4" y="89.8">R13</text>
<text x="162.7" y="89.8">100</text>
<text x="196.4" y="88.5">R66</text>
<text x="201.7" y="88.3">0</text>
<text x="54.9" y="96.6">R15</text>
<text x="54.9" y="98.4">10K</text>
<text x="143.6" y="101">10K</text>
<text x="143.7" y="98.8">R18</text>
<text x="158.5" y="97.3">R19</text>
<text x="163.9" y="97.3">0</text>
<text x="245" y="98.4">R3</text>
<text x="245" y="100.2">3K</text>
<text x="157.3" y="104.6">R67</text>
<text x="162.7" y="104.6">0</text>
<text x="245" y="109.4">R4</text>
<text x="245" y="111.2">2K</text>
<text x="61.4" y="116">R85</text>
<text x="66.7" y="116">ZERO</text>
<text x="109.2" y="114.5">R93</text>
<text x="109.7" y="116.7">0</text>
<text x="205.5" y="118.5">JP9</text>
<text x="226.8" y="114.5">J1</text>
<text x="245" y="118.5">R5</text>
<text x="80.6" y="121.4">R16</text>
<text x="85.4" y="121.4">10</text>
<text x="93.3" y="125.8">C13</text>
<text x="107.3" y="124.2">C142</text>
<text x="134.2" y="124">JP16</text>
<text x="245" y="120.4">3K</text>
<text x="64" y="127.7">TP6</text>
<text x="73" y="127.7">TP4</text>
<text x="92.9" y="127.7">.1uF</text>
<text x="108.4" y="129.3">10nF</text>
<text x="214.7" y="131.9">R7</text>
<text x="219.5" y="132.1">0</text>
<text x="214.3" y="139.4">R65</text>
<text x="219.5" y="139.4">0</text>
</g>
<g font-size="1.6" fill="#004000">
<text x="160.6" y="56.3" transform="rotate(-90 160.6 56.3)">RESET</text>
<text x="44.2" y="76.4">DFS</text>
<text x="155.8" y="81.9">SEN</text>
<text x="155.8" y="78.3">SCL</text>
<text x="144.8" y="92.9">SDA</text>
<text x="192.4" y="122.2">SEN</text>
</g>
<g font-size="1.3">
<text x="29.3" y="1.4">5</text>
<text x="84.1" y="1.4">4</text>
<text x="139" y="1.4">3</text>
<text x="193.8" y="1.4">2</text>
<text x="248.7" y="1.4">1</text>
<text x=".5" y="24.7">D</text>
<text x="276.6" y="24.7">D</text>
<text x=".5" y="68.2">C</text>
<text x="276.6" y="68.2">C</text>
<text x=".5" y="111.6">B</text>
<text x="276.6" y="111.6">B</text>
<text x=".5" y="155">A</text>
<text x="276.6" y="155">A</text>
<text x="29.3" y="176.9">5</text>
<text x="84.1" y="176.9">4</text>
<text x="139" y="176.9">3</text>
<text x="193.8" y="176.9">2</text>
<text x="248.7" y="176.9">1</text>
</g>
</svg>
